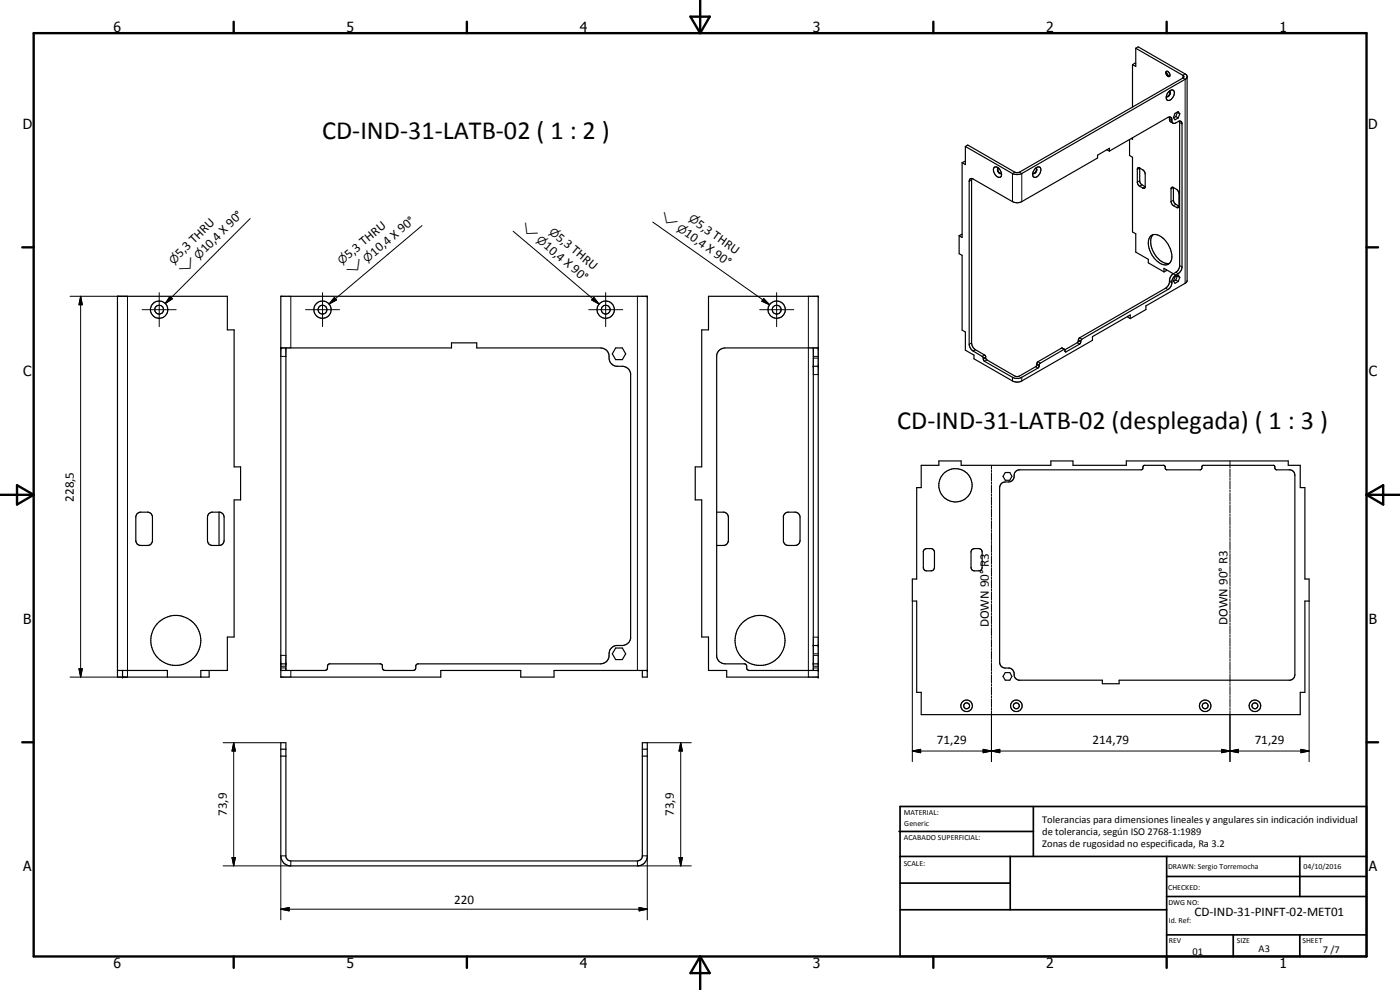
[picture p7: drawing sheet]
<svg xmlns="http://www.w3.org/2000/svg" width="420mm" height="297mm" viewBox="0 0 420 297" stroke-linecap="round" stroke-linejoin="round" font-family="sans-serif">
<g fill="none" stroke="#000" stroke-width=".35">
<path d="M339.9 19.4v12.7M340.9 14.5l14.1 8.1 .2 .2v.4l-49.4 28.5-1.3-.1-14.1-8.1-.7 .4M340.9 14.5l.7-.4 14.1 8.1 .5 .5 .1 61.7-.6 .6-11.8 6.8v1.1l-4.7 2.7M340.9 14.5v5.4l-1-.5M340.9 19.1l-.3-.1-.7 .4M350 21.5a.89 .89 0 0 1 .9 .4 .89 .89 0 0 1-.1 1.1 1.15 1.15 0 0 1-.8-1.5zM350 21.5a1.21 1.21 0 0 0 .8 1.4M350 28.8l.1 .2M350 21.5l.8 1.4M350.1 21.4l-.1 .1M350.7 27.6a.96 .96 0 0 1 1.3-.6 .96 .96 0 0 1 .4 1.4l-.2 .3a1.51 1.51 0 0 1-2 1.2 2.23 2.23 0 0 1 .5-2.3zM350.8 27.4h.2"/>
<path d="M350.9 35.1l-18 10.2M350.9 35.1l.6 .2 .2 1.1a.71 .71 0 0 0 1.2 .5l1.1-.6M350.9 35.1l.2 1.2 .9 .7M351 27.4a1.02 1.02 0 0 1-.9 1.6M351 27.4a.95 .95 0 0 1 0 1.1 .95 .95 0 0 1-.9 .5M351 22.9h-.2M352.9 35l-.7 .3M352.9 35l.7 .4M353.3 33.7h.1M353.3 33.7l-.4 1.3M353.3 33.7l.8 .5M354 36.3l.5 .1 .2 .6v43.6a3.1 3.1 0 0 1-1.8 1.9 2.57 2.57 0 0 0-1.2 2.6l-.3 .8-.7 .8-26 15.1-.7 1.5-4 2.2h-.3l-.1-.6"/>
<path d="M354 36.3v43.6a3.3 3.3 0 0 1-2.3 2.5l-.6 1.3a3.2 3.2 0 0 1-1.3 2.8l-25.8 14.8-.6 1.4-3.8 2.2M354.1 34.2l-.5-.7-1 .5-.4 1.3 .4 .6 1-.5M354.1 34.2l-.5 1.2M356.3 23.1l-.4 .6-49.5 28.5-1 .2-1.3-.2-14.4-8.3M288.7 48.8v22.4l-.8-.5M289.7 48.6l-.2-.2-.8 .4M289.7 43.9v5.5l-1-.6M291.7 53.6l-.7 .2-.1 .6v48.9a2.63 2.63 0 0 0 1.1 2l2.9 1.7 .6 1.4 8.6 4.9 1.7 .2 5.8-3.1 .5-1.4 7.2-4.1h.3M291.7 53.6l-.1 49.3 .4 1.3 .6 .6 3 1.8 .5 1.3 9 5.1 .9-.2 4.8-2.8 .7-1.5 7.1-4.1 .9 .4M298.3 50.3a1.74 1.74 0 0 1 2.3 1.8 .85 .85 0 0 1-.4 1.1 .85 .85 0 0 1-1.2-.4 2.28 2.28 0 0 1-.7-2.5zM299.6 50.5a1.04 1.04 0 0 0 .7 1.6l.1-.1M299.6 50.5h.1"/>
<path d="M299.6 50.5l-.1 .1a1.16 1.16 0 0 0 .9 1.4M300.6 51.9l-.2 .1M310 51.9v.1M310.8 50.5a.85 .85 0 0 1 .9-.5 .85 .85 0 0 1 .7 .7 2.07 2.07 0 0 1-2.2 2.4 1.98 1.98 0 0 1 .6-2.6zM310.8 50.5h.1M310.9 50.5a1.08 1.08 0 0 1-.9 1.5M310.9 50.5a.96 .96 0 0 1 .1 1.1 .96 .96 0 0 1-1 .4M332.3 44.9v.1M332.3 45l.6 .3M332.9 45.3v-.8l-3.5 2.1v.8l-22.7 13.1a3 3 0 0 1-2.8 0l-12.2-6.9M339 41.9v4.8l.9 .5v22.4l1 .5v5.5l3.7 2.2v1.1l4.7 2.7M339.9 41.4v.4l-.4-.2"/>
<path d="M342 50.4l-.4-.1-.3 .4v4.1l.4 .8 1.3 .8h.5l.2-.4M342 50.4l1.1 .7 .5 .7 .1 4.2M342 50.4l.1 4.2 .5 .8 1.1 .6M352.2 56.3a2.15 2.15 0 0 1 1.6 1.7v3.8M352.2 56.3l-.5-.1-.3 .4 .1 4.3 .5 .7 1.3 .7h.3l.2-.5M352.2 56.3v4.2a2.44 2.44 0 0 0 1.6 1.3M287.9 70.7v5.4l.8 .5v22.5l1 .5v5.5l2.6 1.5v1.1l11.8 6.7 1.3 .2 1.3-.3 21.2-12.2v-1.1l11.3-6.5v1.1M288.7 70.4l-.2-.1-.6 .4M345.5 70.7a3.4 3.4 0 0 1 4.2 1.5 6 6 0 0 1 1.5 6.6 2.27 2.27 0 0 1-3.3 0 7 7 0 0 1-3-7.3zM346 70.4a4.6 4.6 0 0 0 .4 5.5 4.9 4.9 0 0 0 4.6 3.1M212.6 88.9h33v114.3h-27.5v-2h-5.5v-10.1h-2v-41.1h-2v-9.9h2v-41.1h2zM338.5 94.9v.3l.7 .4"/>
<path d="M349.3 81.6v-1.1l2.8 1.6M350 80.9v.3l-.7 .4M352.9 84l-.7 .4M352.9 84l.7 .5M353.3 82.7v.1M353.3 82.8l-.4 1.2M353.3 82.8l.8 .4M354.1 83.2l-.5-.7-1 .6-.4 1.2 .4 .7 1-.5M354.1 83.2l-.5 1.3M84.3 104.4h51.2v-1.5h7.6v1.5h37.2a2.73 2.73 0 0 1 2.5 3.4 2.55 2.55 0 0 0 2.1 2.1h1.9a2.57 2.57 0 0 1 2.5 2.2v79.4a2.57 2.57 0 0 1-2.5 2.2h-1.9a2.74 2.74 0 0 0-2.1 3.3 2.57 2.57 0 0 1-2.5 2.2h-55l-.4 .3-.1 .9a.73 .73 0 0 1-.8 .8h-8.5l-.6-.4-.2-1.3-.5-.3h-15.4a1.48 1.48 0 0 0-.6 1.6l-.7 .4h-13.2M85.8 104.4v96.8M184.8 104.4h2l1 1.8-1 1.7h-2l-1-1.7z"/>
<path d="M244.1 109.9h1.5M244.1 104.4v96.8M245.6 104.4h-28a2.57 2.57 0 0 0-2.5 2.2v90.4a2.57 2.57 0 0 0 2.5 2.2h6l.5 .5 .1 1.1 .6 .4h20.8M276.5 139.6h5.3v-1.3h6.6v1.3h27v-1.3h6.6v1.3h16v-1.3h48.6v1.3h3.6v6.7h1.4v27.4h1.3v6.6h-1.3v27.4h-1.4v6.7h-113.7v-6.7h-1.4v-27.4h-1.3v-6.6h1.3v-27.4h1.4zM41.2 154.1l.8-.4h2.5l.8 .4 .5 .8v7.6l-.9 1.1h-3.2l-.8-.9-.1-7.5zM62.7 154.1l.7-.4h2.7l.7 .4 .3 .5 .2 7.6-.5 1a3.6 3.6 0 0 1-3 .5l-1.1-.5-.4-1v-7zM65.7 153.7v10M215.1 153.7h2.3l.9 .6 .3 .9-.1 7.5-.8 .9-2.6 .1M235.5 154.1l.8-.4h2.6l.7 .4 .4 .5 .1 7.6-.3 .8-.4 .4a5.4 5.4 0 0 1-3.4 .2l-.9-1.1v-7.6zM300.4 145.2l.2-.2a2.11 2.11 0 0 1 2.1-.4 2.09 2.09 0 0 0 1.7-2.6l.3-.5 1-.5h36.8l.4-.3 .2-.9 .3-.2h5.9l.4 .4v.6l.5 .4h10l.5-.4 .1-.8 .2-.2h21.3l.3 .4v.6l.5 .4h4.2l.5 .1 .6 .7 .2 .8v59.8a1.7 1.7 0 0 1-1.3 1.7h-51.4v1h-5.1v-1h-25.1a1.91 1.91 0 0 1-1.4-2.3l-.8-1.1-1.8-.3a1.71 1.71 0 0 1-1.7-1.6v-52.5zM301.7 141.8h1.4l.6 1.1-.6 1.2h-1.4l-.7-1.2zM277.4 164.8l.7-.2h1.3l.9 .6 .1 5.1-.3 .8a3.3 3.3 0 0 1-2.4 .1l-.6-.7v-5.1z"/>
<path d="M291.6 165l.8-.4h1.6a.95 .95 0 0 1 .8 1l-.1 5.1-.5 .5h-2l-.6-.3-.2-.6v-4.7zM84.3 199.2h1.5M184.8 194.4h2l1 1.8-1 1.7h-2l-1-1.7zM244.1 199.2h1.5M244.1 193.7h1.5M35.3 201.2h14.9v2M36.8 201.2v2M62.8 201.2v2h-27.5v-114.3h32.9v10.1h2.1v41.1h1.9v9.9h-1.9v41.1h-2.1v10.1h-7.9v2M192.8 201.2v2h1.5v-114.3h-110v114.3h48v-2h24v2h10v-2h28M301.7 201.8h1.4l.6 1.1-.6 1.2h-1.4l-.7-1.2zM84.3 222.8h1.5v34.3l.9 1.1 104.9 .1 .8-.4 .4-1.1v-34h1.5v34.4a2.92 2.92 0 0 1-3 2.6h-104a2.96 2.96 0 0 1-3-3zM84.3 226.9h1.5"/>
<path d="M84.3 224.8h1.5M192.8 226.9h1.5M192.8 224.8h1.5"/>
<circle cx="47.8" cy="92.9" r="2.59"/>
<circle cx="47.8" cy="92.9" r="1.32"/>
<circle cx="96.8" cy="92.9" r="2.6"/>
<circle cx="96.8" cy="92.9" r="1.32"/>
<circle cx="181.8" cy="92.9" r="2.59"/>
<circle cx="181.8" cy="92.9" r="1.33"/>
<circle cx="233.1" cy="92.9" r="1.33"/>
<circle cx="233.1" cy="92.9" r="2.6"/>
<circle cx="286.7" cy="145.6" r="5"/>
<circle cx="52.8" cy="192.2" r="7.5"/>
<circle cx="228.1" cy="192.2" r="7.5"/>
<circle cx="290.1" cy="211.8" r="1.74"/>
<circle cx="290.1" cy="211.8" r=".89"/>
<circle cx="305" cy="211.8" r=".89"/>
<circle cx="305" cy="211.8" r="1.73"/>
<circle cx="361.7" cy="211.8" r=".89"/>
<circle cx="361.7" cy="211.8" r="1.72"/>
<circle cx="376.6" cy="211.8" r="1.73"/>
<circle cx="376.6" cy="211.8" r=".89"/>
</g>
<g fill="none" stroke="#000" stroke-width=".3">
<path d="M351 35.8l.7 .4M351 35.5l.7 .4M354 36.7l.7 .5M355.7 22.2l-.7 .4v.8l.7 .4v61.2M291.6 54l-.7 .4M304.5 51.6l-.6 .5v8.4M306 51.6l.7 .5v8.4M342 50.4l-.7 .4M342 54.2l-.7 .5M342.7 55.5l-.7 .4M343.7 56l-.7 .4M352.2 56.3l-.8 .3"/>
<path d="M75.1 65.6l-25.5 25.5M126.6 67.7l-27.8 23.5M154 69.4l25.8 21.8M195.9 66.6l35.1 24.8M352.2 60.1l-.8 .4M352.9 61.3l-.7 .4M353.8 61.8l-.7 .4M354 79.7l.7 .4M21 88.9h17.3v114.3h-17.3M24.2 88.9l.5 2.5h-1zM24.2 88.9v114.3M42.7 92.9h10.2"/>
<path d="M47.8 87.8v10.2M51 88.9l.7 .8-2.1 1.4zM87.3 88.9v15.5M91.7 92.9h10.2M96.8 87.8v10.2M100.4 89.2l.6 .8-2.2 1.2zM176.7 92.9h10.2M178.2 89.2l1.6 2-2.2-1.2zM181.8 87.8v10.2M191.3 88.9v112.3M228 92.9h10.2M229.2 89.6l1.8 1.8-2.4-1z"/>
<path d="M233.1 87.8v10.2M242.6 88.9v114.3M349.8 86.5l.7 .4M351 84.5l.7 .3M351 84.2l.7 .4M352.2 82.1l.7 .4M352.9 81.7l.7 .4M84.3 106.9h1.5M244.1 106.9h1.5M244.1 112.4h1.5M244.1 107.4h1.5M291.6 102.9l-.7 .4"/>
<path d="M292.8 104.9l-.8 .4M295.5 106.5l-.7 .4M295.8 107.4l-.7 .4M295.8 107.1l-.7 .4M296.2 108l-.7 .4M303.9 113.2v1.1M306.7 113.2v1.1M310.8 110l.7 .4M311.1 109.4l.8 .5M311.1 109.1l.8 .5M311.5 108.5l.7 .5M318.6 104.4l.7 .5"/>
<path d="M319.6 105.3l.4 .2M323.3 102.8l.7 .5M323.6 102.2l.7 .4M323.6 102l.7 .4M324 101.3l.7 .5M297.5 139.6v1.2M369.1 138.3v1.2M369.1 139.8v.6M297.5 141.1v.6M297.5 142v2.4M297.5 144.7v.5M297.5 145.5v2.4"/>
<path d="M297.5 148.2v.6M297.5 149.1v2.4M297.5 151.8v.6M297.5 152.7v2.4M297.5 155.4v.6M297.5 156.3v2.3M297.5 158.9v.6M297.5 159.8v2.4M369.1 140.7v2.4M369.1 143.4v.6M369.1 144.3v2.4M369.1 147.1v.5"/>
<path d="M369.1 148v2.4M369.1 150.7v.6M369.1 151.6v2.4M369.1 154.3v.6M369.1 155.2v2.4M369.1 157.9v.6M369.1 158.8v2.4M297.5 162.5v.6M297.5 163.4v2.3M297.5 166v.6M297.5 166.9v2.4M297.5 169.6v.6"/>
<path d="M297.5 170.5v2.3M297.5 173.1v.7M297.5 174v2.4M297.5 176.7v.6M297.5 177.6v2.4M369.1 161.5v.7M369.1 162.5v2.4M369.1 165.2v.6M369.1 166.1v2.4M369.1 168.8v.6M369.1 169.7v2.4M369.1 172.4v.6"/>
<path d="M369.1 173.4v2.4M369.1 176.1v.6M369.1 177v2.4M369.1 179.7v.6M84.3 199.9h1.5M84.3 196.6h1.5M244.1 199.9h1.5M244.1 196.6h1.5M244.1 196.2h1.5M244.1 191.2h1.5M273.8 180.3v48.2M297.5 180.3v.6"/>
<path d="M297.5 181.2v2.4M297.5 183.9v.5M297.5 184.7v2.4M297.5 187.4v.6M297.5 188.3v2.4M297.5 191v.6M297.5 191.9v2.3M297.5 194.6v.5M297.5 195.5v2.3M297.5 198.1v.6M297.5 199v2.4M369.1 180.6v2.4"/>
<path d="M369.1 183.3v.6M369.1 184.2v2.4M369.1 186.9v.6M369.1 187.8v2.4M369.1 190.5v.7M369.1 191.5v2.4M369.1 194.2v.6M369.1 195.1v2.4M369.1 197.8v.6M369.1 198.7v2.5M392.9 180.3v48.2M23.7 200.7h1l-.5 2.5z"/>
<path d="M84.3 200.4h1.5M87.3 201.2v2M244.1 200.4h1.5M297.5 201.7v.6M297.5 202.6v2.3M297.5 205.2v.6M297.5 206.1v2.4M297.5 208.8v.6M297.5 209.7v2.4M297.5 212.3v.7M297.5 213.2v15.3M369.1 201.5v.6"/>
<path d="M369.1 202.4v2.4M369.1 205.1v.6M369.1 206v2.4M369.1 208.7v.6M369.1 209.6v2.4M369.1 212.3v.6M369.1 213.2v15.3M67 222.8h17.3M70.1 222.8l.5 2.5h-1zM70.1 222.8v37M194.3 222.8h13.2M204.3 222.8l.5 2.5h-1z"/>
<path d="M204.3 222.8v37M273.8 225.3l2.5-.5v1zM273.8 225.3h119.1M295.1 224.8l2.4 .5-2.4 .5zM295.1 224.8l4.9 1v-1l-4.9 1zM297.5 225.3l2.5-.5v1zM366.6 224.8l2.5 .5-2.5 .5zM366.6 224.8l5 1v-1l-5 1zM369.1 225.3l2.5-.5v1zM390.4 224.8l2.5 .5-2.5 .5zM69.6 257.3h1l-.5 2.5zM85.8 256.8h-1.5v19.2"/>
<path d="M87.3 258.3v1.5h-20.3M191.3 258.3v1.5h16.2M192.8 256.8h1.5v19.2M203.8 257.3h1l-.5 2.5zM84.3 272.8l2.5-.5v1zM84.3 272.8h110M191.8 272.3l2.5 .5-2.5 .5z"/>
</g>
<g fill="#000">
<circle cx="342" cy="50.4" r=".18"/>
<circle cx="352.2" cy="56.3" r=".18"/>
<circle cx="194.3" cy="88.9" r=".18"/>
<circle cx="245.6" cy="88.9" r=".18"/>
<circle cx="244.1" cy="109.9" r=".18"/>
<circle cx="245.6" cy="109.9" r=".18"/>
<circle cx="245.6" cy="104.4" r=".18"/>
<circle cx="84.3" cy="199.2" r=".18"/>
<circle cx="85.8" cy="199.2" r=".18"/>
<circle cx="244.1" cy="199.2" r=".18"/>
<circle cx="244.1" cy="193.7" r=".18"/>
<circle cx="245.6" cy="199.2" r=".18"/>
<circle cx="245.6" cy="193.7" r=".18"/>
<circle cx="36.8" cy="203.2" r=".18"/>
<circle cx="194.3" cy="201.2" r=".18"/>
<circle cx="245.6" cy="203.2" r=".18"/>
<circle cx="245.6" cy="201.2" r=".18"/>
</g>
<g fill="none" stroke="#000" stroke-width=".71">
<path d="M10.1 9.9h400v277.1h-400zM70.1 6.5v3.4M140.1 6.5v3.4M207.2 5h5.8l-2.9 4.9zM210.1 0v9.9M280.1 6.5v3.4M350.1 6.5v3.4M6.7 74.2h3.4M410.1 74.2h3.5M.1 148.5h10M5.1 145.6l5 2.9-5 2.9zM410.1 148.5h10"/>
<path d="M410.1 148.5l5-2.9v5.8zM6.7 222.7h3.4M410.1 222.7h3.5M70.1 287v3.4M140.1 287v3.4M210.1 287v10M210.1 287l2.9 5h-5.8zM280.1 287v3.4M350.1 287v3.4"/>
</g>
<g fill="none" stroke="#000" stroke-width=".51">
<path d="M269.8 249.5h40.3M270.1 242h140v45h-140zM270.1 257h140M303.2 257v16M310.1 242v15M350.1 257v30M390.1 257v12M270.1 265h33.1M270.1 273h80M350.1 269h60M350.1 263h60M350.1 280.5h60"/>
<path d="M370.1 280.5v6.5M390.1 280.5v6.5"/>
</g>
<g fill="#000">
<path d="M24.2 88.9l.5 2.5h-1zM51 88.9l.7 .8-2.1 1.4zM100.4 89.2l.6 .8-2.2 1.2zM178.2 89.2l1.6 2-2.2-1.2zM229.2 89.6l1.8 1.8-2.4-1zM23.7 200.7h1l-.5 2.5zM70.1 222.8l.5 2.5h-1zM204.3 222.8l.5 2.5h-1zM273.8 225.3l2.5-.5v1zM295.1 224.8l2.4 .5-2.4 .5zM297.5 225.3l2.5-.5v1zM366.6 224.8l2.5 .5-2.5 .5z"/>
<path d="M369.1 225.3l2.5-.5v1zM390.4 224.8l2.5 .5-2.5 .5zM69.6 257.3h1l-.5 2.5zM203.8 257.3h1l-.5 2.5zM84.3 272.8l2.5-.5v1zM191.8 272.3l2.5 .5-2.5 .5z"/>
</g>
<g font-size="7.9">
<text x="96.7" y="41.7">CD-IND-31-LATB-02 ( 1 : 2 )</text>
<text x="269.3" y="128.9">CD-IND-31-LATB-02 (desplegada) ( 1 : 3 )</text>
</g>
<g font-size="4.2">
<text x="34" y="9.6">6</text>
<text x="104" y="9.6">5</text>
<text x="174" y="9.6">4</text>
<text x="244" y="9.6">3</text>
<text x="314" y="9.6">2</text>
<text x="384" y="9.6">1</text>
<text x="6.8" y="38.7">D</text>
<text x="410.6" y="38.7">D</text>
<text x="7" y="112.9">C</text>
<text x="410.8" y="112.9">C</text>
<text x="7" y="187.1">B</text>
<text x="410.8" y="187.1">B</text>
<text x="7" y="261.4">A</text>
<text x="410.8" y="261.4">A</text>
<text x="34" y="290.4">6</text>
<text x="104" y="290.4">5</text>
<text x="174" y="290.4">4</text>
<text x="244" y="290.4">3</text>
<text x="314" y="290.4">2</text>
<text x="384" y="290.4">1</text>
</g>
<g font-size="3.9">
<text x="166.7" y="71.6" transform="rotate(40 166.7 71.6)">5,3 THRU</text>
<text x="205.2" y="70.6" transform="rotate(35 205.2 70.6)">10,4 X 90°</text>
<text x="208.8" y="67.7" transform="rotate(35 208.8 67.7)">5,3 THRU</text>
<text x="54.1" y="77.4" transform="rotate(-45 54.1 77.4)">5,3 THRU</text>
<text x="61.7" y="76" transform="rotate(-45 61.7 76)">10,4 X 90°</text>
<text x="104.7" y="77.7" transform="rotate(-40 104.7 77.7)">5,3 THRU</text>
<text x="112.4" y="77" transform="rotate(-40 112.4 77)">10,4 X 90°</text>
<text x="163" y="74.2" transform="rotate(40 163 74.2)">10,4 X 90°</text>
<text x="22.2" y="150.5" transform="rotate(-90 22.2 150.5)">228,5</text>
<text x="296.7" y="188.2" transform="rotate(-90 296.7 188.2)">DOWN 90° R3</text>
<text x="368.4" y="187.5" transform="rotate(-90 368.4 187.5)">DOWN 90° R3</text>
<text x="281.2" y="223.3">71,29</text>
<text x="327.9" y="223.3">214,79</text>
<text x="376.5" y="223.3">71,29</text>
<text x="68.1" y="244.8" transform="rotate(-90 68.1 244.8)">73,9</text>
<text x="202.3" y="244.8" transform="rotate(-90 202.3 244.8)">73,9</text>
<text x="136.3" y="271.3">220</text>
<text x="358.5" y="275">CD-IND-31-PINFT-02-MET01</text>
</g>
<g font-size="3.3">
<text x="197.8" y="65.4" transform="rotate(35 197.8 65.4)">w</text>
<text x="156" y="68.3" transform="rotate(40 156 68.3)">w</text>
<text x="164.6" y="69.8" transform="rotate(40 164.6 69.8)">n</text>
<text x="202.9" y="69" transform="rotate(35 202.9 69)">n</text>
<text x="206.5" y="66.1" transform="rotate(35 206.5 66.1)">n</text>
<text x="160.9" y="72.3" transform="rotate(40 160.9 72.3)">n</text>
<text x="52.1" y="79.4" transform="rotate(-45 52.1 79.4)">n</text>
<text x="55.2" y="82.5" transform="rotate(-45 55.2 82.5)">w</text>
<text x="59.7" y="78" transform="rotate(-45 59.7 78)">n</text>
<text x="102.6" y="79.5" transform="rotate(-40 102.6 79.5)">n</text>
<text x="105.4" y="82.8" transform="rotate(-40 105.4 82.8)">w</text>
<text x="110.2" y="78.8" transform="rotate(-40 110.2 78.8)">n</text>
</g>
<g font-size="3.1">
<text x="312.7" y="246.8">Tolerancias para dimensiones lineales y angulares sin indicación individual</text>
<text x="312.7" y="250.4">de tolerancia, según ISO 2768-1:1989</text>
<text x="312.7" y="254">Zonas de rugosidad no especificada, Ra 3.2</text>
<text x="357.9" y="286.4">01</text>
<text x="377.7" y="285.6">A3</text>
<text x="397" y="285.9">7 /7</text>
</g>
<g font-size="2.4">
<text x="271.2" y="244.4">MATERIAL:</text>
<text x="271.3" y="252">ACABADO SUPERFICIAL:</text>
<text x="271.4" y="247.9">Generic</text>
<text x="271.2" y="259.7">SCALE:</text>
<text x="350.6" y="260.8">DRAWN: Sergio Torremocha</text>
<text x="391.2" y="260.6">04/10/2016</text>
<text x="350.6" y="267">CHECKED:</text>
<text x="350.6" y="271.4">DWG NO:</text>
<text x="350.8" y="276.9">Id. Ref:</text>
<text x="350.8" y="282.8">REV</text>
<text x="371.2" y="282.9">SIZE</text>
<text x="390.9" y="282.9">SHEET</text>
</g>
</svg>
